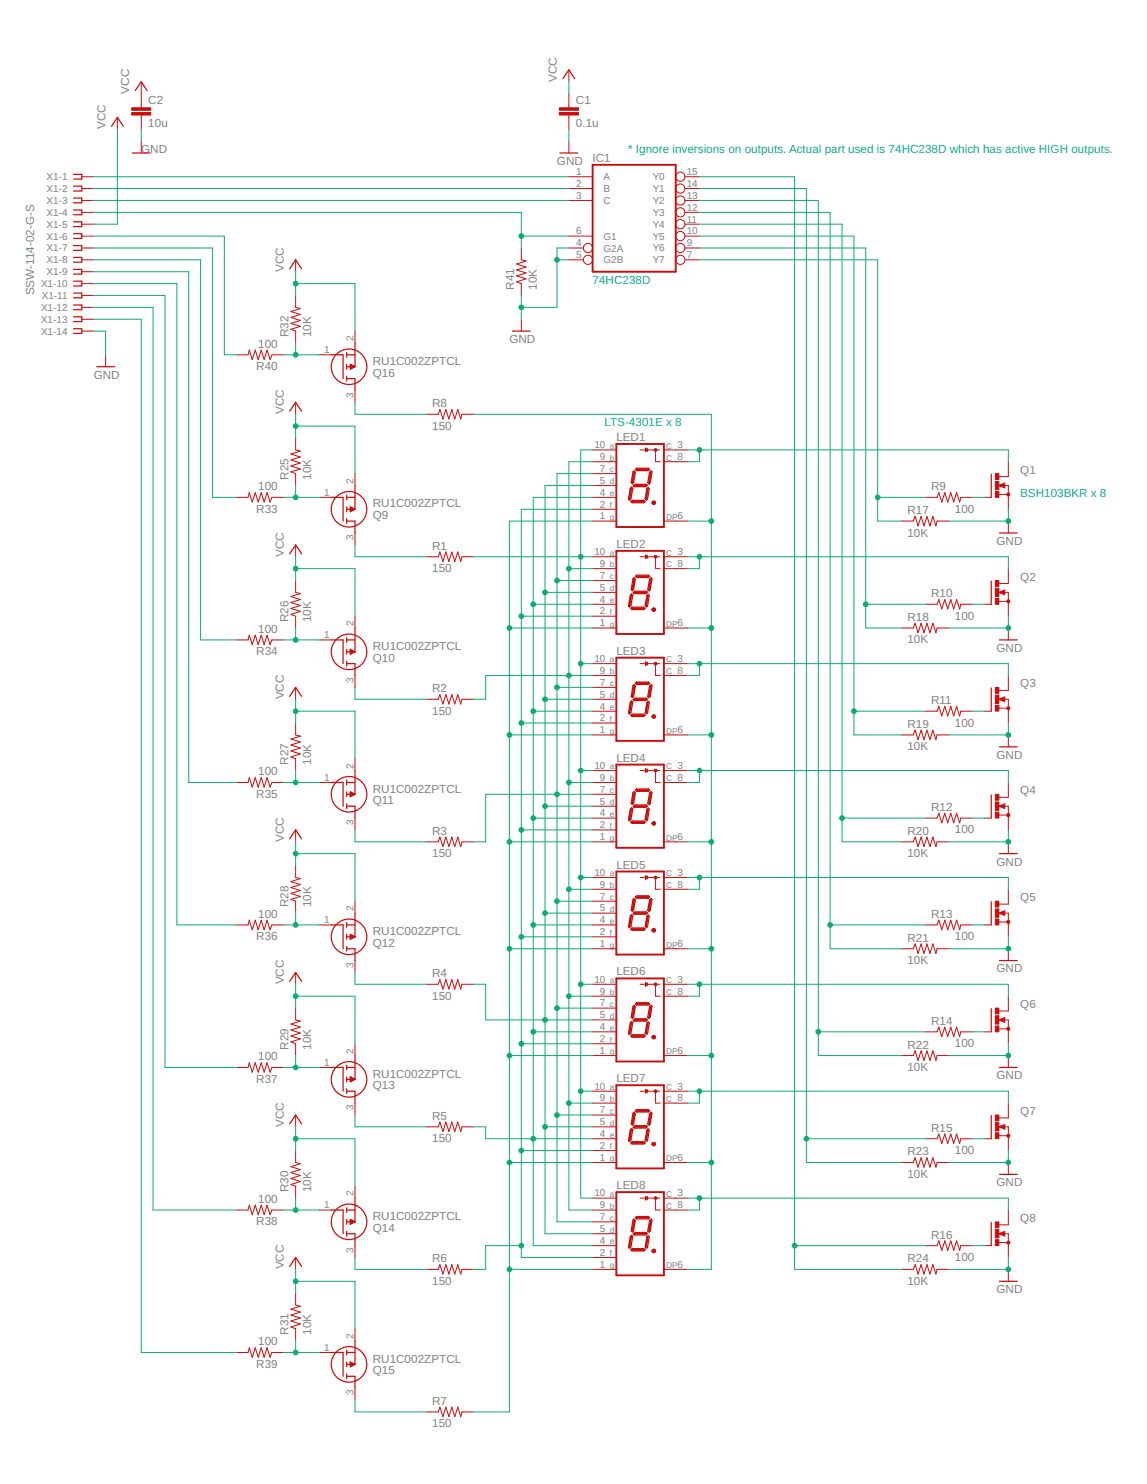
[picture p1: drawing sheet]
<svg xmlns="http://www.w3.org/2000/svg" width="216mm" height="279mm" viewBox="0 0 216 279" stroke-linecap="round" stroke-linejoin="round" font-family="sans-serif">
<g fill="none" stroke="#c90d0c" stroke-width=".28">
<path d="M123 94.7h.2M189 91.2l-.8 .2 .8 .2v-.2h-.2M123 114.8h.2M189 111.3l-.8 .2 .8 .3v-.3h-.2M123 134.9h.2M189 131.4l-.8 .3 .8 .2v-.2h-.2M123 155h.2M189 151.6l-.8 .2 .8 .2v-.2h-.2M123 175.2h.2M189 171.7l-.8 .2 .8 .2v-.2h-.2M123 195.3h.2M189 191.8l-.8 .2 .8 .3v-.3h-.2"/>
<path d="M123 215.4h.2M189 211.9l-.8 .3 .8 .2v-.2h-.2M123 235.5h.2M189 232.1l-.8 .2 .8 .2v-.2h-.2"/>
</g>
<g fill="none" stroke="#c90d0c" stroke-width=".23">
<path d="M25.5 17.1l1.1-1.7 1.1 1.7M106 14.8l1.1-1.7 1.1 1.7M13.8 32.8h1.6v.9h-1.6M13.8 35.1h1.6v.9h-1.6M13.8 37.3h1.6v.9h-1.6M13.8 39.5h1.6v.9h-1.6M21 23.8l1.1-1.7 1.1 1.7M24.9 28.8h3.4M105.4 28.8h3.4M13.8 41.8h1.6v.9h-1.6M13.8 44h1.6v.9h-1.6M13.8 46.2h1.6v.9h-1.6"/>
<path d="M13.8 48.5h1.6v.9h-1.6M13.8 50.7h1.6v.9h-1.6M13.8 52.9h1.6v.9h-1.6M13.8 55.2h1.6v.9h-1.6M13.8 57.4h1.6v.9h-1.6M13.8 59.6h1.6v1h-1.6M54.5 50.6l1.1-1.7 1.2 1.7M13.8 61.9h1.6v.9h-1.6M18.2 69h3.3M54.5 77.4l1.1-1.6 1.2 1.6M62.4 66.8h2.2v4.5M65.3 71.3h1.5v2.2"/>
<path d="M65.3 66.4v.9M65.3 68.6v.9M65.3 70.8v.9M65.3 66.8h1.5M65.3 69h1.5M65.9 68.6l.9 .4-.9 .5zM65.9 69.3h.4M65.9 69.1h.8M65.9 68.9h.7M65.9 68.7h.3M66.8 64.6v4.4M96.5 62.3h3.3"/>
<path d="M62.4 93.6h2.2v4.5M65.3 98.1h1.5v2.3M65.3 93.6h1.5M65.3 95.9h1.5M65.3 93.2v.9M65.3 95.4v.9M65.3 97.7v.9M65.9 95.4l.9 .5-.9 .4zM65.9 96.2h.3M65.9 96h.7M65.9 95.8h.8M65.9 95.6h.4"/>
<path d="M66.8 91.4v4.5M118.7 94.4l.3-.2h2.2l.2 .2-.2 .3h-2.2zM118.9 91.7l.2 .2-.3 2-.3 .2-.2-.1 .3-2.1zM119.1 88.8l.2-.1 .3 .2-.3 2-.3 .2-.2-.2zM119.2 91.5l.3-.3h2.2l.2 .2-.3 .2h-2.3zM119.6 88.4l.2-.2h2.2l.3 .2-.3 .2h-2.2zM122 91.8l.2 .2-.3 2-.2 .1-.3-.2 .4-1.9zM122.3 88.9l.3-.2 .1 .1-.3 2.1-.2 .2-.3-.2zM186.6 89.3v4.3M54.5 104.3l1.1-1.7 1.2 1.7M66.8 118.2v4.5M118.9 111.8l.2 .3-.3 1.9-.3 .3-.2-.2 .3-2z"/>
<path d="M119 114.3h2.2l.2 .3-.2 .2h-2.2l-.3-.2zM119.2 111.6l.3-.3h2.2l.2 .2-.3 .3h-2.3zM119.3 108.8l.3 .3-.3 1.9-.3 .2-.2-.2 .3-2zM119.6 108.5l.2-.2h2.2l.3 .2-.3 .2h-2.2zM122 111.9l.2 .2-.3 2-.2 .2-.3-.3 .4-1.9zM122.3 109.1l.3-.3 .1 .2-.3 2-.2 .3-.3-.3zM186.6 109.4v4.4M188.1 100.4h3.4M54.5 131.1l1.1-1.7 1.2 1.7M62.4 120.5h2.2v4.4M65.3 120.5h1.5M65.3 124.9h1.5v2.3"/>
<path d="M65.3 120v.9M65.3 122.3v.9M65.3 124.5v.9M65.3 122.7h1.5M65.9 122.3l.9 .4-.9 .5zM65.9 123h.2M65.9 122.9h.6M65.9 122.7h.8M65.9 122.5h.4M65.9 122.3h.1M118.6 132.2l.3-.2 .2 .2-.3 1.9-.3 .3-.2-.2zM119 134.5h2.2l.2 .2-.2 .2h-2.2l-.3-.2z"/>
<path d="M119.2 131.7l.3-.3h2.2l.2 .2-.3 .3h-2.3zM119.3 128.9l.3 .3-.3 1.9-.3 .2-.2-.2 .3-2zM119.6 128.6l.2-.2h2.2l.3 .2-.3 .3h-2.2zM122 132l.2 .2-.3 2-.2 .2-.3-.3 .4-1.9zM122.3 129.2l.3-.3 .1 .2-.3 2-.2 .3-.3-.3zM186.6 129.5v4.4M188.1 120.5h3.4M54.5 157.9l1.1-1.6 1.2 1.6M62.4 147.3h2.2v4.5M65.3 151.8h1.5v2.2M65.3 146.9v.9M65.3 149.1v.9"/>
<path d="M65.3 151.3v.9M65.3 147.3h1.5M65.3 149.5h1.5M65.9 149.1l.9 .4-.9 .5zM65.9 149.9h.2M65.9 149.7h.6M65.9 149.5h.9M65.9 149.3h.5M65.9 149.1h.1M66.8 145.1v4.4M118.7 154.8l.3-.2h2.2l.2 .2-.2 .2h-2.2zM118.9 152.1l.2 .2-.3 1.9-.3 .3-.2-.2 .3-2z"/>
<path d="M119.2 151.8l.3-.2h2.2l.2 .1-.3 .3h-2.3zM119.3 149l.3 .3-.3 2-.3 .2-.2-.2 .3-2.1zM119.6 148.8l.2-.3h2.2l.3 .3-.3 .2h-2.2zM121.8 152.4l.2-.3 .2 .3-.3 1.9-.2 .2-.3-.2zM122.3 149.3l.3-.3 .1 .2-.3 2.1-.2 .2-.3-.2zM186.6 149.7v4.3M188.1 140.6h3.4M62.4 174.1h2.2v4.5M65.3 178.6h1.5v2.2M65.3 173.7v.9M65.3 175.9v.9M65.3 178.2v.9"/>
<path d="M65.3 174.1h1.5M65.3 176.4h1.5M65.9 175.9l.9 .5-.9 .4zM65.9 176.8h.1M65.9 176.6h.5M65.9 176.2h.6M65.9 176h.2M66.8 171.9v4.5M118.9 172.2l.2 .2-.3 2-.3 .3-.2-.2 .3-2.1zM119 174.7h2.2l.2 .2-.2 .3h-2.2l-.3-.3zM119.1 169.3l.2-.1 .3 .2-.3 2-.3 .2-.2-.2zM119.2 172l.3-.3h2.2l.2 .2-.3 .2h-2.3z"/>
<path d="M119.8 168.7h2.2l.3 .2-.3 .2h-2.2l-.2-.2zM121.8 172.5l.2-.2 .2 .2-.3 2-.2 .2-.3-.3zM122.3 169.4l.3-.2 .1 .1-.3 2.1-.2 .2-.3-.2zM186.6 169.8v4.3M188.1 160.7h3.4M54.5 184.8l1.1-1.7 1.2 1.7M66.8 198.7v4.5M118.9 192.3l.2 .3-.3 1.9-.3 .3-.2-.2 .3-2zM119 194.8h2.2l.2 .3-.2 .2h-2.2l-.3-.2zM119.2 192.1l.3-.3h2.2l.2 .2-.3 .3h-2.3zM119.3 189.3l.3 .2-.3 2-.3 .2-.2-.2 .3-2zM119.6 189l.2-.2h2.2l.3 .2-.3 .2h-2.2z"/>
<path d="M122 192.4l.2 .2-.3 2-.2 .2-.3-.3 .4-1.9zM122.3 189.5l.3-.2 .1 .2-.3 2-.2 .2-.3-.2zM186.6 189.9v4.4M188.1 180.8h3.4M54.5 211.6l1.1-1.7 1.2 1.7M62.4 201h2.2v4.4M65.3 201h1.5M65.3 205.4h1.5v2.3M65.3 200.5v.9M65.3 202.8v.9M65.3 205v.9M65.3 203.2h1.5"/>
<path d="M65.9 202.8l.9 .4-.9 .5zM65.9 203.6h.1M65.9 203.4h.5M65.9 203.1h.6M65.9 202.9h.2M118.9 212.4l.2 .3-.3 1.9-.3 .3-.2-.2 .3-2zM119 214.9h2.2l.2 .3-.2 .2h-2.2l-.3-.2zM119.2 212.2l.3-.3h2.2l.2 .2-.3 .3h-2.3zM119.3 209.4l.3 .3-.3 1.9-.3 .2-.2-.2 .3-2zM119.6 209.1l.2-.2h2.2l.3 .2-.3 .3h-2.2zM122 212.5l.2 .2-.3 2-.2 .2-.3-.3 .4-1.9zM122.3 209.7l.3-.3 .1 .2-.3 2-.2 .3-.3-.3z"/>
<path d="M186.6 210v4.4M188.1 201h3.4M54.5 238.4l1.1-1.7 1.2 1.7M62.4 227.8h2.2v4.5M65.3 232.3h1.5v2.2M65.3 227.4v.9M65.3 229.6v.9M65.3 231.8v.9M65.3 227.8h1.5M65.3 230h1.5M65.9 230.5h.1M65.9 230.3h.4"/>
<path d="M65.9 230.1h.8M65.9 229.9h.7M65.9 229.7h.3M66.8 225.6v4.4M66.8 230l-.9-.4v.9M66.8 230l-.9 .5M118.6 232.8l.3-.2 .2 .2-.3 1.9-.3 .3-.2-.2zM119 235.1h2.2l.2 .2-.2 .2h-2.2l-.3-.2zM119.2 232.3l.3-.2h2.2l.2 .1-.3 .3h-2.3zM119.3 229.5l.3 .3-.3 2-.3 .2-.2-.2 .3-2.1zM119.6 229.3l.2-.3h2.2l.3 .3-.3 .2h-2.2zM121.8 232.9l.2-.3 .2 .3-.3 1.9-.2 .2-.3-.2z"/>
<path d="M122.3 229.8l.3-.3 .1 .2-.3 2.1-.2 .2-.3-.2zM186.6 230.2v4.3M188.1 221.1h3.4M62.4 254.6h2.2v4.5M65.3 259.1h1.5v2.2M65.3 254.2v.9M65.3 256.4v.9M65.3 258.7v.9M65.3 254.6h1.5M65.3 256.9h1.5M65.9 256.4l.9 .5-.9 .4zM65.9 257.2h.4"/>
<path d="M65.9 257h.8M65.9 256.8h.7M65.9 256.6h.3M66.8 252.4v4.5M188.1 241.2h3.4"/>
<circle cx="65.7" cy="69" r="3.3"/>
<circle cx="65.7" cy="95.9" r="3.3"/>
<circle cx="65.7" cy="122.7" r="3.3"/>
<circle cx="65.7" cy="149.5" r="3.3"/>
<circle cx="65.7" cy="176.4" r="3.3"/>
<circle cx="65.7" cy="203.2" r="3.3"/>
<circle cx="65.7" cy="230" r="3.3"/>
<circle cx="65.7" cy="256.9" r="3.3"/>
</g>
<g fill="none" stroke="#c90d0c" stroke-width=".36">
<path d="M111.5 31h15.7v20.2h-15.7zM116 83.6h9v15.6h-9zM118.8 92l-.3 2M119 94.4h2.2M119.4 88.9l-.4 1.9M119.4 91.4h2.2M119.8 88.4h2.2M121.9 92.1l-.3 1.8M122.5 88.9l-.3 1.9M116 103.7h9v15.7h-9zM118.8 112.1l-.3 2M119 114.6h2.2"/>
<path d="M119.4 109.1l-.4 1.9M119.4 111.5h2.2M119.8 108.5h2.2M121.9 112.2l-.3 1.8M122.5 109.1l-.3 1.9M116 123.8h9v15.7h-9zM118.8 132.2l-.3 2M119 134.7h2.2M119.4 129.2l-.4 1.9M119.4 131.7h2.2M119.8 128.6h2.2M121.9 132.3l-.3 1.8"/>
<path d="M122.5 129.2l-.3 1.9M116 144h9v15.6h-9zM118.8 152.3l-.3 2M119 154.8h2.2M119.4 149.3l-.4 1.9M119.4 151.8h2.2M119.8 148.8h2.2M121.9 152.5l-.3 1.7M122.5 149.3l-.3 1.9M116 164.1h9v15.6h-9zM118.8 172.5l-.3 2M119 174.9h2.2"/>
<path d="M119.4 169.4l-.4 1.9M119.4 171.9h2.2M119.8 168.9h2.2M121.9 172.6l-.3 1.8M122.5 169.4l-.3 1.9M116 184.2h9v15.7h-9zM118.8 192.6l-.3 2M119 195.1h2.2M119.4 189.6l-.4 1.9M119.4 192h2.2M119.8 189h2.2M121.9 192.7l-.3 1.8"/>
<path d="M122.5 189.6l-.3 1.9M116 204.3h9v15.7h-9zM118.8 212.7l-.3 2M119 215.2h2.2M119.4 209.7l-.4 1.9M119.4 212.2h2.2M119.8 209.1h2.2M121.9 212.8l-.3 1.8M122.5 209.7l-.3 1.9M116 224.5h9v15.6h-9zM118.8 232.8l-.3 2M119 235.3h2.2"/>
<path d="M119.4 229.8l-.4 1.9M119.4 232.3h2.2M119.8 229.3h2.2M121.9 233l-.3 1.7M122.5 229.8l-.3 1.9"/>
</g>
<g fill="none" stroke="#c90d0c" stroke-width=".19">
<path d="M26.6 15.4v4.9M107.1 13.1v2.3M107.1 17.6v2.7M15.4 33.3h2.2M15.4 35.5h2.2M15.4 37.7h2.2M15.4 40h2.2M22.1 22.1v2.2M26.6 21.7v2.6M26.6 26.6v2.2M107.1 33.3h4.4M107.1 35.5h4.4"/>
<path d="M107.1 37.7h4.4M107.1 21.7v2.6M107.1 26.6v2.2M128.9 33.3h2.8M128.9 35.5h2.8M128.9 37.7h2.8M128.9 40h2.8M15.4 46.7h2.2M15.4 48.9h2.2M15.4 44.4h2.2M15.4 42.2h2.2M15.4 51.2h2.2"/>
<path d="M15.4 53.4h2.2M15.4 55.6h2.2M15.4 57.9h2.2M55.6 48.9v2.3M55.6 55.6v2.3l.9 .2-1.7 .6 1.7 .5-1.7 .6 1.7 .5-1.7 .6 1.7 .5-1.7 .6 .8 .3v2.3M98.1 46.7v2.2l.9 .2-1.8 .6 1.8 .6-1.8 .5 1.8 .6-1.8 .5 1.8 .6-1.8 .6 .9 .3v2.2M107.1 46.7h2.7M107.1 48.9h2.7M107.1 44.4h4.4M128.9 46.7h2.8M128.9 48.9h2.8M128.9 44.4h2.8"/>
<path d="M128.9 42.2h2.8M15.4 60.1h2.2M15.4 62.3h2.2M19.9 66.8v2.2M44.5 66.8h2.2l.2-.9 .6 1.8 .5-1.8 .6 1.8 .6-1.8 .5 1.8 .6-1.8 .5 1.8 .4-.9h2.2M55.6 75.8v2.2M60.1 66.8h2.3M66.8 62.3v2.3M66.8 73.5v2.3M80.2 78h2.3l.3-.9 .6 1.8 .5-1.8 .6 1.8 .5-1.8 .6 1.8 .6-1.8 .5 1.8 .3-.9h2.2M98.1 60.1v2.2M44.5 93.6h2.2l.2-.8 .6 1.7 .5-1.7 .6 1.7 .6-1.7 .5 1.7 .6-1.7 .5 1.7 .4-.9h2.2"/>
<path d="M55.6 82.5v2.2l.9 .2-1.7 .6 1.7 .5-1.7 .6 1.7 .6-1.7 .5 1.7 .6-1.7 .5 .8 .4v2.2M60.1 93.6h2.3M66.8 89.2v2.2M111.5 84.7h4.5M111.5 86.9h4.5M111.5 98.1h4.5M111.5 95.9h4.5M111.5 91.4h4.5M111.5 89.2h4.5M111.5 93.6h4.5M120.5 84.7h3.7M121.5 84.4l.3 .3-.3 .3z"/>
<path d="M121.5 85h.1M121.5 84.9h.2M121.5 84.8h.3M121.5 84.7h.3M121.5 84.6h.2M121.5 84.5h.1M121.8 84.4v.6M123.4 84.8v2.1h.9M125 84.7h4.4M125 86.9h4.4M125 98.1h4.4M169.7 98.1h2.2l.4-.9 .5 1.8 .6-1.8 .5 1.8 .6-1.8 .5 1.8 .6-1.8 .6 1.8 .2-.9h2.2"/>
<path d="M174.2 93.6h2.2l.3-.8 .6 1.7 .5-1.7 .6 1.7 .6-1.7 .5 1.7 .6-1.7 .5 1.7 .2-.9h2.3M185.3 93.6h1.3M188 91.4l1.1-.4v.9zM188 93.1h1.8M189 91.4h.8v4.5M189.8 86.9v2.8h-1.8M189.8 98.1v2.3M55.6 102.6v2.2M55.6 109.3v2.2l.9 .3-1.7 .5 1.7 .6-1.7 .5 1.7 .6-1.7 .6 1.7 .5-1.7 .6 .8 .3v2.2M66.8 100.4v2.2M66.8 116v2.2M80.2 104.8h2.3l.3-.9 .6 1.8 .5-1.8 .6 1.8 .5-1.8 .6 1.8 .6-1.8 .5 1.8 .3-.9h2.2"/>
<path d="M111.5 104.8h4.5M111.5 107.1h4.5M111.5 118.2h4.5M111.5 116h4.5M111.5 111.5h4.5M111.5 109.3h4.5M111.5 113.8h4.5M120.5 104.8h3.7M121.5 104.5l.3 .3-.3 .4zM121.5 105.2h.1M121.5 105.1h.1M121.5 104.9h.2"/>
<path d="M121.5 104.8h.3M121.5 104.7h.3M121.5 104.6h.1M121.5 104.5h.1M121.8 104.5v.7M123.4 104.9v2.2h.9M125 104.8h4.4M125 107.1h4.4M125 118.2h4.4M169.7 118.2h2.2l.4-.9 .5 1.8 .6-1.8 .5 1.8 .6-1.8 .5 1.8 .6-1.8 .6 1.8 .2-.9h2.2M174.2 113.8h2.2l.3-.9 .6 1.8 .5-1.8 .6 1.8 .6-1.8 .5 1.8 .6-1.8 .5 1.8 .2-.9h2.3M185.3 113.8h1.3"/>
<path d="M188 113.2h1.8M188 111.5l1.1-.4v.9zM189 111.5h.8v4.5M189.8 107.1v2.8h-1.8M189.8 118.2v2.3M44.5 120.5h2.2l.2-.9 .6 1.8 .5-1.8 .6 1.8 .6-1.8 .5 1.8 .6-1.8 .5 1.8 .4-.9h2.2M55.6 129.4v2.3M55.6 136.1v2.3l.9 .2-1.7 .5 1.7 .6-1.7 .6 1.7 .5-1.7 .6 1.7 .5-1.7 .6 .8 .3v2.3M60.1 120.5h2.3M66.8 127.2v2.2M80.2 131.7h2.3l.3-.9 .6 1.7 .5-1.7 .6 1.7 .5-1.7 .6 1.7 .6-1.7 .5 1.7 .3-.8h2.2M111.5 124.9h4.5"/>
<path d="M111.5 127.2h4.5M111.5 138.4h4.5M111.5 136.1h4.5M111.5 131.7h4.5M111.5 129.4h4.5M111.5 133.9h4.5M120.5 124.9h3.7M121.5 124.6l.3 .3-.3 .4zM121.5 125.2h.1M121.5 125.1h.2M121.5 125h.3M121.5 124.8h.2"/>
<path d="M121.5 124.7h.1M121.8 124.6v.7M123.4 125.1v2.1h.9M125 124.9h4.4M125 127.2h4.4M125 138.4h4.4M169.7 138.4h2.2l.4-.9 .5 1.8 .6-1.8 .5 1.8 .6-1.8 .5 1.8 .6-1.8 .6 1.8 .2-.9h2.2M174.2 133.9h2.2l.3-.9 .6 1.8 .5-1.8 .6 1.8 .6-1.8 .5 1.8 .6-1.8 .5 1.8 .2-.9h2.3M185.3 133.9h1.3M188 131.7l1.1-.5v.9zM188 133.3h1.8M189 131.7h.8v4.4"/>
<path d="M189.8 127.2v2.8h-1.8M189.8 138.4v2.2M44.5 147.3h2.2l.2-.9 .6 1.8 .5-1.8 .6 1.8 .6-1.8 .5 1.8 .6-1.8 .5 1.8 .4-.9h2.2M55.6 156.3v2.2M60.1 147.3h2.3M66.8 142.8v2.3M66.8 154v2.3M80.2 158.5h2.3l.3-.9 .6 1.8 .5-1.8 .6 1.8 .5-1.8 .6 1.8 .6-1.8 .5 1.8 .3-.9h2.2M111.5 145.1h4.5M111.5 147.3h4.5M111.5 158.5h4.5M111.5 156.3h4.5"/>
<path d="M111.5 151.8h4.5M111.5 149.5h4.5M111.5 154h4.5M120.5 145.1h3.7M121.5 144.7l.3 .4-.3 .3zM121.5 145.4h.1M121.5 145.3h.1M121.5 145.2h.2M121.5 145h.3M121.5 144.9h.1M121.5 144.8h.1M121.8 144.7v.7"/>
<path d="M123.4 145.2v2.1h.9M125 145.1h4.4M125 147.3h4.4M125 158.5h4.4M169.7 158.5h2.2l.4-.9 .5 1.8 .6-1.8 .5 1.8 .6-1.8 .5 1.8 .6-1.8 .6 1.8 .2-.9h2.2M174.2 154h2.2l.3-.9 .6 1.8 .5-1.8 .6 1.8 .6-1.8 .5 1.8 .6-1.8 .5 1.8 .2-.9h2.3M185.3 154h1.3M188 151.8l1.1-.5v.9zM188 153.5h1.8M189 151.8h.8v4.5M189.8 147.3v2.8h-1.8M189.8 158.5v2.2"/>
<path d="M44.5 174.1h2.2l.2-.9 .6 1.8 .5-1.8 .6 1.8 .6-1.8 .5 1.8 .6-1.8 .5 1.8 .4-.9h2.2M55.6 163v2.2l.9 .2-1.7 .6 1.7 .5-1.7 .6 1.7 .6-1.7 .5 1.7 .6-1.7 .5 .8 .4v2.2M60.1 174.1h2.3M66.8 169.7v2.2M111.5 165.2h4.5M111.5 167.4h4.5M111.5 178.6h4.5M111.5 176.4h4.5M111.5 171.9h4.5M111.5 169.7h4.5M111.5 174.1h4.5M120.5 165.2h3.7"/>
<path d="M121.5 164.9l.3 .3-.3 .3zM121.5 165.5h.1M121.5 165.4h.2M121.5 165.3h.3M121.5 165.2h.3M121.5 165.1h.2M121.5 165h.1M121.8 164.9v.6M123.4 165.3v2.1h.9M125 165.2h4.4M125 167.4h4.4M125 178.6h4.4"/>
<path d="M169.7 178.6h2.2l.4-.9 .5 1.8 .6-1.8 .5 1.8 .6-1.8 .5 1.8 .6-1.8 .6 1.8 .2-.9h2.2M174.2 174.1h2.2l.3-.9 .6 1.8 .5-1.8 .6 1.8 .6-1.8 .5 1.8 .6-1.8 .5 1.8 .2-.9h2.3M185.3 174.1h1.3M188 171.9l1.1-.4v.9zM188 173.6h1.8M189 171.9h.8v4.5M189.8 167.4v2.8h-1.8M189.8 178.6v2.2M55.6 183.1v2.2M55.6 189.8v2.2l.9 .3-1.7 .5 1.7 .6-1.7 .5 1.7 .6-1.7 .6 1.7 .5-1.7 .6 .8 .3v2.2M66.8 180.8v2.3M66.8 196.5v2.2"/>
<path d="M80.2 185.3h2.3l.3-.9 .6 1.8 .5-1.8 .6 1.8 .5-1.8 .6 1.8 .6-1.8 .5 1.8 .3-.9h2.2M111.5 185.3h4.5M111.5 187.6h4.5M111.5 198.7h4.5M111.5 196.5h4.5M111.5 192h4.5M111.5 189.8h4.5M111.5 194.3h4.5M120.5 185.3h3.7M121.5 185l.3 .3-.3 .4zM121.5 185.7h.1M121.5 185.5h.1"/>
<path d="M121.5 185.4h.2M121.5 185.2h.3M121.5 185.1h.1M121.5 185h.1M121.8 185v.7M123.4 185.4v2.2h.9M125 185.3h4.4M125 187.6h4.4M125 198.7h4.4M169.7 198.7h2.2l.4-.9 .5 1.8 .6-1.8 .5 1.8 .6-1.8 .5 1.8 .6-1.8 .6 1.8 .2-.9h2.2M174.2 194.3h2.2l.3-.9 .6 1.8 .5-1.8 .6 1.8 .6-1.8 .5 1.8 .6-1.8 .5 1.8 .2-.9h2.3M185.3 194.3h1.3"/>
<path d="M188 192l1.1-.4v.9zM188 193.7h1.8M189 192h.8v4.5M189.8 187.6v2.8h-1.8M189.8 198.7v2.3M44.5 201h2.2l.2-.9 .6 1.8 .5-1.8 .6 1.8 .6-1.8 .5 1.8 .6-1.8 .5 1.8 .4-.9h2.2M55.6 209.9v2.3M55.6 216.6v2.3l.9 .2-1.7 .5 1.7 .6-1.7 .6 1.7 .5-1.7 .6 1.7 .5-1.7 .6 .8 .3v2.3M60.1 201h2.3M66.8 207.7v2.2M80.2 212.2h2.3l.3-.9 .6 1.7 .5-1.7 .6 1.7 .5-1.7 .6 1.7 .6-1.7 .5 1.7 .3-.8h2.2M111.5 205.4h4.5"/>
<path d="M111.5 207.7h4.5M111.5 218.9h4.5M111.5 216.6h4.5M111.5 212.2h4.5M111.5 209.9h4.5M111.5 214.4h4.5M120.5 205.4h3.7M121.5 205.1l.3 .3-.3 .4zM121.5 205.7h.1M121.5 205.6h.2M121.5 205.5h.3M121.5 205.4h.3"/>
<path d="M121.5 205.3h.2M121.5 205.2h.1M121.8 205.1v.7M123.4 205.6v2.1h.9M125 205.4h4.4M125 207.7h4.4M125 218.9h4.4M169.7 218.9h2.2l.4-.9 .5 1.8 .6-1.8 .5 1.8 .6-1.8 .5 1.8 .6-1.8 .6 1.8 .2-.9h2.2M174.2 214.4h2.2l.3-.9 .6 1.8 .5-1.8 .6 1.8 .6-1.8 .5 1.8 .6-1.8 .5 1.8 .2-.9h2.3M185.3 214.4h1.3M188 212.2l1.1-.5v.9zM188 213.8h1.8"/>
<path d="M189 212.2h.8v4.4M189.8 207.7v2.8h-1.8M189.8 218.9v2.2M44.5 227.8h2.2l.2-.9 .6 1.8 .5-1.8 .6 1.8 .6-1.8 .5 1.8 .6-1.8 .5 1.8 .4-.9h2.2M55.6 236.7v2.3M60.1 227.8h2.3M66.8 223.3v2.3M66.8 234.5v2.2M80.2 239h2.3l.3-.9 .6 1.8 .5-1.8 .6 1.8 .5-1.8 .6 1.8 .6-1.8 .5 1.8 .3-.9h2.2M111.5 225.6h4.5M111.5 227.8h4.5M111.5 239h4.5"/>
<path d="M111.5 236.7h4.5M111.5 232.3h4.5M111.5 230h4.5M111.5 234.5h4.5M120.5 225.6h3.7M121.5 225.2l.3 .4-.3 .3zM121.5 225.9h.1M121.5 225.8h.1M121.5 225.7h.2M121.5 225.5h.3M121.5 225.4h.1M121.5 225.3h.1"/>
<path d="M121.8 225.2v.7M123.4 225.7v2.1h.9M125 225.6h4.4M125 227.8h4.4M125 239h4.4M169.7 239h2.2l.4-.9 .5 1.8 .6-1.8 .5 1.8 .6-1.8 .5 1.8 .6-1.8 .6 1.8 .2-.9h2.2M174.2 234.5h2.2l.3-.9 .6 1.8 .5-1.8 .6 1.8 .6-1.8 .5 1.8 .6-1.8 .5 1.8 .2-.9h2.3M185.3 234.5h1.3M188 232.3l1.1-.5v.9zM188 234h1.8M189 232.3h.8v4.4M189.8 227.8v2.8h-1.8"/>
<path d="M189.8 239v2.2M44.5 254.6h2.2l.2-.9 .6 1.8 .5-1.8 .6 1.8 .6-1.8 .5 1.8 .6-1.8 .5 1.8 .4-.9h2.2M55.6 243.5v2.2l.9 .2-1.7 .6 1.7 .5-1.7 .6 1.7 .6-1.7 .5 1.7 .6-1.7 .5 .8 .4v2.2M60.1 254.6h2.3M66.8 250.2v2.2M66.8 261.3v2.3M80.2 265.8h2.3l.3-.9 .6 1.8 .5-1.8 .6 1.8 .5-1.8 .6 1.8 .6-1.8 .5 1.8 .3-.9h2.2"/>
<circle cx="128.1" cy="37.7" r=".87"/>
<circle cx="128.1" cy="33.3" r=".87"/>
<circle cx="128.1" cy="35.5" r=".87"/>
<circle cx="128.1" cy="40" r=".87"/>
<circle cx="110.7" cy="48.9" r=".87"/>
<circle cx="110.7" cy="46.7" r=".87"/>
<circle cx="128.1" cy="48.9" r=".87"/>
<circle cx="128.1" cy="46.7" r=".87"/>
<circle cx="128.1" cy="44.5" r=".87"/>
<circle cx="128.1" cy="42.2" r=".87"/>
</g>
<g fill="#c90d0c" stroke="#c90d0c" stroke-width=".19">
<path d="M122.8 94.5l.1-.2a.36 .36 0 0 1 .5 .2 .36 .36 0 0 1-.1 .4l-.4 .1-.2-.3 .4-.1v.1h-.4z" fill-rule="evenodd"/>
<path d="M122.8 114.6a.35 .35 0 0 1 .5-.1 .35 .35 0 0 1 0 .5l-.4 .1-.1-.1-.1-.2 .4-.1v.2l-.4-.1z" fill-rule="evenodd"/>
<path d="M122.8 134.7l.3-.1 .3 .2a.36 .36 0 0 1-.1 .4 .36 .36 0 0 1-.4 0l-.2-.3h.4v.1l-.4-.1z" fill-rule="evenodd"/>
<path d="M122.8 154.8l.3-.1a.36 .36 0 0 1 .3 .3 .36 .36 0 0 1-.3 .4l-.3-.2-.1-.2h.4v.1l-.4-.1z" fill-rule="evenodd"/>
<path d="M122.8 175l.1-.2a.36 .36 0 0 1 .5 .3 .36 .36 0 0 1-.5 .4l-.2-.3 .4-.1v.1h-.4z" fill-rule="evenodd"/>
<path d="M122.8 195.1a.35 .35 0 0 1 .5-.1 .35 .35 0 0 1 0 .5l-.4 .1-.1-.1-.1-.2 .4-.1v.2l-.4-.1z" fill-rule="evenodd"/>
<path d="M122.8 215.2a.35 .35 0 0 1 .5-.1 .35 .35 0 0 1 0 .6h-.4l-.1-.1-.1-.2h.4v.1l-.4-.1z" fill-rule="evenodd"/>
<path d="M122.8 235.3l.3-.1a.36 .36 0 0 1 .3 .4 .36 .36 0 0 1-.5 .3l-.2-.4h.4v.1l-.4-.1z" fill-rule="evenodd"/>
<path d="M189.6 92.9h.4v.4l-.2 .1-.2-.1z" fill-rule="evenodd"/>
<circle cx="123.4" cy="84.7" r=".25"/>
<circle cx="123.4" cy="104.8" r=".25"/>
<circle cx="123.4" cy="124.9" r=".25"/>
<circle cx="123.4" cy="145.1" r=".25"/>
<circle cx="123.4" cy="165.2" r=".25"/>
<circle cx="123.4" cy="185.3" r=".25"/>
<circle cx="123.4" cy="205.4" r=".25"/>
<circle cx="123.4" cy="225.6" r=".25"/>
<circle cx="189.8" cy="113.2" r=".29"/>
<circle cx="189.8" cy="133.3" r=".29"/>
<circle cx="189.8" cy="153.5" r=".3"/>
<circle cx="189.8" cy="173.6" r=".3"/>
<circle cx="189.8" cy="193.7" r=".29"/>
<circle cx="189.8" cy="213.8" r=".29"/>
<circle cx="189.8" cy="234" r=".3"/>
</g>
<g fill="#c90d0c" stroke="#c90d0c" stroke-width=".19">
<path d="M187.3 112.7h.7v1.1h-.7z"/>
<path d="M187.3 109.3h.7v1.1h-.7z"/>
<path d="M187.3 110.7h.7v1.6h-.7z"/>
<path d="M187.3 92.5h.7v1.1h-.7z"/>
<path d="M187.3 89.2h.7v1.1h-.7z"/>
<path d="M187.3 90.6h.7v1.6h-.7z"/>
<path d="M187.3 132.8h.7v1.1h-.7z"/>
<path d="M187.3 129.4h.7v1.1h-.7z"/>
<path d="M187.3 130.9h.7v1.5h-.7z"/>
<path d="M187.3 152.9h.7v1.1h-.7z"/>
<path d="M187.3 149.6h.7v1.1h-.7z"/>
<path d="M187.3 151h.7v1.6h-.7z"/>
<path d="M187.3 173h.7v1.1h-.7z"/>
<path d="M187.3 169.7h.7v1.1h-.7z"/>
<path d="M187.3 171.1h.7v1.6h-.7z"/>
<path d="M187.3 193.2h.7v1.1h-.7z"/>
<path d="M187.3 189.8h.7v1.1h-.7z"/>
<path d="M187.3 191.2h.7v1.6h-.7z"/>
<path d="M187.3 213.3h.7v1.1h-.7z"/>
<path d="M187.3 209.9h.7v1.1h-.7z"/>
<path d="M187.3 211.4h.7v1.5h-.7z"/>
<path d="M187.3 233.4h.7v1.1h-.7z"/>
<path d="M187.3 230.1h.7v1.1h-.7z"/>
<path d="M187.3 231.5h.7v1.6h-.7z"/>
<path d="M105.3 21.2h3.6v.5h-3.6z"/>
<path d="M105.3 20.3h3.6v.5h-3.6z"/>
<path d="M24.8 21.2h3.6v.5h-3.6z"/>
<path d="M24.8 20.3h3.6v.5h-3.6z"/>
</g>
<g fill="none" stroke="#0dab76" stroke-width=".19">
<path d="M107.1 15.4v2.2M17.6 40h80.5v6.7M17.6 33.3h89.5M17.6 35.5h89.5M17.6 37.7h89.5M22.1 24.3v17.9h-4.5M26.6 24.3v2.3M107.1 24.3v2.3M131.7 33.3h17.9v205.7h20.1M131.7 35.5h20.1v183.4h17.9M131.7 37.7h22.3v161h15.7M131.7 40h24.6v138.6h13.4"/>
<path d="M17.6 57.9h11.2v169.9h15.7M17.6 51.2h17.9v96.1h9M17.6 46.7h22.4v46.9h4.5M17.6 53.4h15.7v120.7h11.2M17.6 44.4h24.6v22.4h2.3M17.6 48.9h20.2v71.6h6.7M17.6 55.6h13.5v145.4h13.4M55.6 51.2v4.4M55.6 53.4h11.2v8.9M98.1 55.6v4.5M98.1 44.4h9M104.8 48.9h2.3"/>
<path d="M107.1 46.7h-2.3v11.2h-6.7M131.7 42.2h26.8v116.3h11.2M131.7 48.9h33.5v49.2h4.5M131.7 44.4h29v94h9M131.7 46.7h31.3v71.5h6.7M17.6 60.1h9v194.5h17.9M17.6 62.3h2.3v4.5M53.4 66.8h6.7M55.6 64.6v2.2M55.6 78v4.5M66.8 75.8v2.2h13.4M89.2 78h44.7v161h-4.5"/>
<path d="M53.4 93.6h6.7M55.6 91.4v2.2M55.6 80.2h11.2v9M111.5 84.7h-2.2v140.9h2.2M111.5 86.9h-4.4v140.9h4.4M111.5 89.2h-6.7v140.8h6.7M111.5 91.4h-8.9v140.9h8.9M111.5 93.6h-11.1v140.9h11.1M111.5 95.9h-13.4v140.8h13.4M111.5 98.1h-15.6v167.7h-6.7M129.4 84.7h60.4v2.2M129.4 98.1h4.5"/>
<path d="M131.7 84.7v2.2h-2.3M165.2 93.6h9M183.1 93.6h2.2M189.8 95.9v2.2h-11.2M55.6 107.1h11.2v8.9M55.6 104.8v4.5M55.6 118.2v2.3M66.8 102.6v2.2h13.4M89.2 104.8h22.3M95.9 118.2h15.6M98.1 116h13.4M100.4 113.8h11.1"/>
<path d="M102.6 111.5h8.9M104.8 109.3h6.7M107.1 107.1h4.4M129.4 104.8h60.4v2.3M129.4 118.2h4.5M131.7 104.8v2.3h-2.3M163 113.8h11.2M183.1 113.8h2.2M189.8 116v2.2h-11.2M53.4 120.5h6.7M55.6 133.9h11.2v8.9M55.6 131.7v4.4"/>
<path d="M66.8 129.4v2.3h13.4M95.9 138.4h15.6M98.1 136.1h13.4M100.4 133.9h11.1M102.6 131.7h8.9M104.8 129.4h6.7M109.3 124.9h2.2M111.5 127.2h-20.1v4.5h-2.2M129.4 124.9h60.4v2.3M129.4 138.4h4.5M131.7 124.9v2.3h-2.3M160.7 133.9h13.5"/>
<path d="M183.1 133.9h2.2M189.8 136.1v2.3h-11.2M53.4 147.3h6.7M55.6 145.1v2.2M55.6 158.5v4.5M66.8 156.3v2.2h13.4M95.9 158.5h15.6M98.1 156.3h13.4M100.4 154h11.1M102.6 151.8h8.9M107.1 147.3h4.4M109.3 145.1h2.2"/>
<path d="M111.5 149.5h-20.1v9h-2.2M129.4 145.1h60.4v2.2M129.4 158.5h4.5M131.7 145.1v2.2h-2.3M158.5 154h15.7M183.1 154h2.2M189.8 156.3v2.2h-11.2M53.4 174.1h6.7M55.6 171.9v2.2M55.6 160.7h11.2v9M95.9 178.6h15.6M98.1 176.4h13.4"/>
<path d="M100.4 174.1h11.1M102.6 171.9h8.9M104.8 169.7h6.7M107.1 167.4h4.4M109.3 165.2h2.2M129.4 165.2h60.4v2.2M129.4 178.6h4.5M131.7 165.2v2.2h-2.3M156.3 174.1h17.9M183.1 174.1h2.2M189.8 176.4v2.2h-11.2M55.6 187.6h11.2v8.9"/>
<path d="M55.6 185.3v4.5M55.6 198.7v2.3M66.8 183.1v2.2h13.4M89.2 185.3h2.2v6.7h20.1M95.9 198.7h15.6M98.1 196.5h13.4M100.4 194.3h11.1M104.8 189.8h6.7M107.1 187.6h4.4M109.3 185.3h2.2M129.4 185.3h60.4v2.3M129.4 198.7h4.5"/>
<path d="M131.7 185.3v2.3h-2.3M154 194.3h20.2M183.1 194.3h2.2M189.8 196.5v2.2h-11.2M53.4 201h6.7M55.6 214.4h11.2v8.9M55.6 212.2v4.4M66.8 209.9v2.3h13.4M89.2 212.2h2.2v2.2h20.1M95.9 218.9h15.6M98.1 216.6h13.4M102.6 212.2h8.9"/>
<path d="M104.8 209.9h6.7M107.1 207.7h4.4M109.3 205.4h2.2M129.4 205.4h60.4v2.3M129.4 218.9h4.5M131.7 205.4v2.3h-2.3M151.8 214.4h22.4M183.1 214.4h2.2M189.8 216.6v2.3h-11.2M53.4 227.8h6.7M55.6 225.6v2.2M55.6 239v4.5"/>
<path d="M66.8 236.7v2.3h13.4M95.9 239h15.6M98.1 234.5h-6.7v4.5h-2.2M129.4 225.6h60.4v2.2M131.7 225.6v2.2h-2.3M149.6 234.5h24.6M183.1 234.5h2.2M189.8 236.7v2.3h-11.2M53.4 254.6h6.7M55.6 252.4v2.2M55.6 241.2h11.2v9M66.8 263.6v2.2h13.4"/>
</g>
<g fill="#0dab76" stroke="#0dab76" stroke-width=".19">
<circle cx="109.3" cy="205.4" r=".44"/>
<circle cx="109.3" cy="185.3" r=".44"/>
<circle cx="109.3" cy="165.2" r=".44"/>
<circle cx="109.3" cy="145.1" r=".44"/>
<circle cx="109.3" cy="124.9" r=".44"/>
<circle cx="109.3" cy="104.8" r=".44"/>
<circle cx="107.1" cy="107.1" r=".44"/>
<circle cx="107.1" cy="127.2" r=".44"/>
<circle cx="107.1" cy="147.3" r=".44"/>
<circle cx="107.1" cy="167.4" r=".44"/>
<circle cx="107.1" cy="187.6" r=".44"/>
<circle cx="107.1" cy="207.7" r=".44"/>
<circle cx="104.8" cy="209.9" r=".44"/>
<circle cx="104.8" cy="189.8" r=".44"/>
<circle cx="104.8" cy="169.7" r=".44"/>
<circle cx="104.8" cy="149.5" r=".44"/>
<circle cx="104.8" cy="129.4" r=".44"/>
<circle cx="104.8" cy="109.3" r=".44"/>
<circle cx="102.6" cy="212.2" r=".44"/>
<circle cx="102.6" cy="192" r=".44"/>
<circle cx="102.6" cy="171.9" r=".44"/>
<circle cx="102.6" cy="151.8" r=".44"/>
<circle cx="102.6" cy="131.7" r=".44"/>
<circle cx="102.6" cy="111.5" r=".44"/>
<circle cx="100.4" cy="214.4" r=".44"/>
<circle cx="100.4" cy="194.3" r=".44"/>
<circle cx="100.4" cy="174.1" r=".44"/>
<circle cx="100.4" cy="154" r=".44"/>
<circle cx="100.4" cy="133.9" r=".44"/>
<circle cx="100.4" cy="113.8" r=".44"/>
<circle cx="98.1" cy="216.6" r=".44"/>
<circle cx="98.1" cy="196.5" r=".44"/>
<circle cx="98.1" cy="176.4" r=".44"/>
<circle cx="98.1" cy="156.3" r=".44"/>
<circle cx="98.1" cy="136.1" r=".44"/>
<circle cx="98.1" cy="116" r=".44"/>
<circle cx="98.1" cy="234.5" r=".44"/>
<circle cx="95.9" cy="218.9" r=".44"/>
<circle cx="95.9" cy="198.7" r=".44"/>
<circle cx="95.9" cy="178.6" r=".44"/>
<circle cx="95.9" cy="158.5" r=".44"/>
<circle cx="95.9" cy="138.4" r=".44"/>
<circle cx="95.9" cy="118.2" r=".44"/>
<circle cx="95.9" cy="239" r=".44"/>
<circle cx="133.9" cy="218.9" r=".44"/>
<circle cx="133.9" cy="198.7" r=".44"/>
<circle cx="133.9" cy="178.6" r=".44"/>
<circle cx="133.9" cy="158.5" r=".44"/>
<circle cx="133.9" cy="138.4" r=".44"/>
<circle cx="133.9" cy="118.2" r=".44"/>
<circle cx="133.9" cy="98.1" r=".44"/>
<circle cx="131.7" cy="84.7" r=".44"/>
<circle cx="131.7" cy="104.8" r=".44"/>
<circle cx="131.7" cy="124.9" r=".44"/>
<circle cx="131.7" cy="145.1" r=".44"/>
<circle cx="131.7" cy="165.2" r=".44"/>
<circle cx="131.7" cy="185.3" r=".44"/>
<circle cx="131.7" cy="205.4" r=".44"/>
<circle cx="131.7" cy="225.6" r=".44"/>
<circle cx="149.6" cy="234.5" r=".44"/>
<circle cx="151.8" cy="214.4" r=".44"/>
<circle cx="154" cy="194.3" r=".44"/>
<circle cx="156.3" cy="174.1" r=".44"/>
<circle cx="158.5" cy="154" r=".44"/>
<circle cx="160.7" cy="133.9" r=".44"/>
<circle cx="163" cy="113.8" r=".44"/>
<circle cx="165.2" cy="93.6" r=".44"/>
<circle cx="55.6" cy="66.8" r=".44"/>
<circle cx="55.6" cy="93.6" r=".44"/>
<circle cx="55.6" cy="120.5" r=".44"/>
<circle cx="55.6" cy="53.4" r=".44"/>
<circle cx="55.6" cy="80.2" r=".44"/>
<circle cx="55.6" cy="107.1" r=".44"/>
<circle cx="55.6" cy="133.9" r=".44"/>
<circle cx="55.6" cy="160.7" r=".44"/>
<circle cx="55.6" cy="187.6" r=".44"/>
<circle cx="55.6" cy="214.4" r=".44"/>
<circle cx="55.6" cy="241.2" r=".44"/>
<circle cx="104.8" cy="48.9" r=".44"/>
<circle cx="98.1" cy="57.9" r=".44"/>
<circle cx="189.8" cy="158.5" r=".44"/>
<circle cx="189.8" cy="118.2" r=".44"/>
<circle cx="189.8" cy="138.4" r=".44"/>
<circle cx="189.8" cy="178.6" r=".44"/>
<circle cx="189.8" cy="198.7" r=".44"/>
<circle cx="189.8" cy="218.9" r=".44"/>
<circle cx="189.8" cy="239" r=".44"/>
<circle cx="189.8" cy="98.1" r=".44"/>
<circle cx="98.1" cy="44.4" r=".44"/>
<circle cx="55.6" cy="147.3" r=".44"/>
<circle cx="55.6" cy="174.1" r=".44"/>
<circle cx="55.6" cy="201" r=".44"/>
<circle cx="55.6" cy="227.8" r=".44"/>
<circle cx="55.6" cy="254.6" r=".44"/>
</g>
<g font-size="2.2" fill="#808080">
<text x="24.3" y="17.6" transform="rotate(-90 24.3 17.6)">VCC</text>
<text x="104.8" y="15.4" transform="rotate(-90 104.8 15.4)">VCC</text>
<text x="27.9" y="24">10u</text>
<text x="27.9" y="19.5">C2</text>
<text x="108.4" y="24">0.1u</text>
<text x="108.4" y="19.5">C1</text>
<text x="19.9" y="24.3" transform="rotate(-90 19.9 24.3)">VCC</text>
<text x="26.6" y="28.8">GND</text>
<text x="104.8" y="31">GND</text>
<text x="111.5" y="30.5">IC1</text>
<text x="53.4" y="51.2" transform="rotate(-90 53.4 51.2)">VCC</text>
<text x="6.5" y="55.6" transform="rotate(-90 6.5 55.6)">SSW-114-02-G-S</text>
<text x="96.8" y="54.5" transform="rotate(-90 96.8 54.5)">R41</text>
<text x="101" y="54.5" transform="rotate(-90 101 54.5)">10K</text>
<text x="48.6" y="65.5">100</text>
<text x="54.3" y="63.5" transform="rotate(-90 54.3 63.5)">R32</text>
<text x="58.6" y="63.5" transform="rotate(-90 58.6 63.5)">10K</text>
<text x="95.9" y="64.6">GND</text>
<text x="17.6" y="71.3">GND</text>
<text x="48.2" y="69.7">R40</text>
<text x="70.2" y="68.7">RU1C002ZPTCL</text>
<text x="70.2" y="70.9">Q16</text>
<text x="53.4" y="78" transform="rotate(-90 53.4 78)">VCC</text>
<text x="81.4" y="76.7">R8</text>
<text x="81.4" y="80.9">150</text>
<text x="116" y="83">LED1</text>
<text x="192" y="89.2">Q1</text>
<text x="48.6" y="92.3">100</text>
<text x="54.3" y="90.3" transform="rotate(-90 54.3 90.3)">R25</text>
<text x="58.6" y="90.3" transform="rotate(-90 58.6 90.3)">10K</text>
<text x="70.2" y="95.5">RU1C002ZPTCL</text>
<text x="175.3" y="92.3">R9</text>
<text x="48.2" y="96.5">R33</text>
<text x="70.2" y="97.8">Q9</text>
<text x="170.8" y="101">10K</text>
<text x="170.8" y="96.8">R17</text>
<text x="179.7" y="96.6">100</text>
<text x="53.4" y="104.8" transform="rotate(-90 53.4 104.8)">VCC</text>
<text x="81.4" y="107.7">150</text>
<text x="81.4" y="103.5">R1</text>
<text x="116" y="103.1">LED2</text>
<text x="187.6" y="102.6">GND</text>
<text x="175.3" y="112.5">R10</text>
<text x="192" y="109.3">Q2</text>
<text x="48.6" y="119.1">100</text>
<text x="54.3" y="117.1" transform="rotate(-90 54.3 117.1)">R26</text>
<text x="58.6" y="117.1" transform="rotate(-90 58.6 117.1)">10K</text>
<text x="170.8" y="116.9">R18</text>
<text x="179.7" y="116.7">100</text>
<text x="48.2" y="123.4">R34</text>
<text x="70.2" y="122.4">RU1C002ZPTCL</text>
<text x="70.2" y="124.6">Q10</text>
<text x="116" y="123.3">LED3</text>
<text x="170.8" y="121.1">10K</text>
<text x="187.6" y="122.7">GND</text>
<text x="53.4" y="131.7" transform="rotate(-90 53.4 131.7)">VCC</text>
<text x="81.4" y="130.3">R2</text>
<text x="192" y="129.4">Q3</text>
<text x="81.4" y="134.6">150</text>
<text x="170.8" y="137">R19</text>
<text x="175.3" y="132.6">R11</text>
<text x="179.7" y="136.8">100</text>
<text x="54.3" y="144" transform="rotate(-90 54.3 144)">R27</text>
<text x="58.6" y="144" transform="rotate(-90 58.6 144)">10K</text>
<text x="116" y="143.4">LED4</text>
<text x="170.8" y="141.3">10K</text>
<text x="187.6" y="142.8">GND</text>
<text x="48.6" y="146">100</text>
<text x="70.2" y="149.2">RU1C002ZPTCL</text>
<text x="192" y="149.5">Q4</text>
<text x="48.2" y="150.2">R35</text>
<text x="70.2" y="151.4">Q11</text>
<text x="175.3" y="152.7">R12</text>
<text x="53.4" y="158.5" transform="rotate(-90 53.4 158.5)">VCC</text>
<text x="81.4" y="161.4">150</text>
<text x="81.4" y="157.2">R3</text>
<text x="170.8" y="161.4">10K</text>
<text x="170.8" y="157.2">R20</text>
<text x="179.7" y="156.9">100</text>
<text x="116" y="163.5">LED5</text>
<text x="187.6" y="163">GND</text>
<text x="48.6" y="172.8">100</text>
<text x="54.3" y="170.8" transform="rotate(-90 54.3 170.8)">R28</text>
<text x="58.6" y="170.8" transform="rotate(-90 58.6 170.8)">10K</text>
<text x="175.3" y="172.8">R13</text>
<text x="192" y="169.7">Q5</text>
<text x="48.2" y="177">R36</text>
<text x="70.2" y="176">RU1C002ZPTCL</text>
<text x="70.2" y="178.3">Q12</text>
<text x="170.8" y="177.3">R21</text>
<text x="179.7" y="177.1">100</text>
<text x="53.4" y="185.3" transform="rotate(-90 53.4 185.3)">VCC</text>
<text x="81.4" y="184">R4</text>
<text x="116" y="183.6">LED6</text>
<text x="170.8" y="181.5">10K</text>
<text x="187.6" y="183.1">GND</text>
<text x="81.4" y="188.2">150</text>
<text x="192" y="189.8">Q6</text>
<text x="54.3" y="197.6" transform="rotate(-90 54.3 197.6)">R29</text>
<text x="58.6" y="197.6" transform="rotate(-90 58.6 197.6)">10K</text>
<text x="170.8" y="197.4">R22</text>
<text x="175.3" y="192.9">R14</text>
<text x="179.7" y="197.2">100</text>
<text x="48.2" y="203.9">R37</text>
<text x="48.6" y="199.6">100</text>
<text x="70.2" y="202.9">RU1C002ZPTCL</text>
<text x="116" y="203.8">LED7</text>
<text x="170.8" y="201.6">10K</text>
<text x="187.6" y="203.2">GND</text>
<text x="70.2" y="205.1">Q13</text>
<text x="192" y="209.9">Q7</text>
<text x="53.4" y="212.2" transform="rotate(-90 53.4 212.2)">VCC</text>
<text x="81.4" y="215.1">150</text>
<text x="81.4" y="210.8">R5</text>
<text x="175.3" y="213.1">R15</text>
<text x="170.8" y="221.8">10K</text>
<text x="170.8" y="217.5">R23</text>
<text x="179.7" y="217.3">100</text>
<text x="48.6" y="226.5">100</text>
<text x="54.3" y="224.5" transform="rotate(-90 54.3 224.5)">R30</text>
<text x="58.6" y="224.5" transform="rotate(-90 58.6 224.5)">10K</text>
<text x="116" y="223.9">LED8</text>
<text x="187.6" y="223.3">GND</text>
<text x="48.2" y="230.7">R38</text>
<text x="70.2" y="229.7">RU1C002ZPTCL</text>
<text x="70.2" y="231.9">Q14</text>
<text x="175.3" y="233.2">R16</text>
<text x="192" y="230">Q8</text>
<text x="53.4" y="239" transform="rotate(-90 53.4 239)">VCC</text>
<text x="81.4" y="237.7">R6</text>
<text x="170.8" y="237.7">R24</text>
<text x="179.7" y="237.4">100</text>
<text x="81.4" y="241.9">150</text>
<text x="170.8" y="241.9">10K</text>
<text x="187.6" y="243.5">GND</text>
<text x="54.3" y="251.3" transform="rotate(-90 54.3 251.3)">R31</text>
<text x="58.6" y="251.3" transform="rotate(-90 58.6 251.3)">10K</text>
<text x="48.2" y="257.5">R39</text>
<text x="48.6" y="253.3">100</text>
<text x="70.2" y="256.5">RU1C002ZPTCL</text>
<text x="70.2" y="258.8">Q15</text>
<text x="81.4" y="268.7">150</text>
<text x="81.4" y="264.5">R7</text>
</g>
<g font-size="2.2" fill="#0696d7">
<text x="118.3" y="28.8">* Ignore inversions on outputs. Actual part used is 74HC238D which has active HIGH outputs.</text>
<text x="111.5" y="53.4">74HC238D</text>
<text x="113.8" y="80.2">LTS-4301E x 8</text>
<text x="192" y="93.6">BSH103BKR x 8</text>
</g>
<g font-size="1.9" fill="#808080">
<text x="8.8" y="33.9">X1-1</text>
<text x="108.4" y="33">1</text>
<text x="108.4" y="35.2">2</text>
<text x="113.6" y="33.9">A</text>
<text x="122.9" y="33.9">Y0</text>
<text x="129.3" y="35.2">14</text>
<text x="129.3" y="33">15</text>
<text x="8.8" y="36.2">X1-2</text>
<text x="8.8" y="38.4">X1-3</text>
<text x="8.8" y="40.6">X1-4</text>
<text x="108.4" y="37.4">3</text>
<text x="113.6" y="36.2">B</text>
<text x="113.6" y="38.4">C</text>
<text x="122.9" y="40.6">Y3</text>
<text x="122.9" y="38.4">Y2</text>
<text x="122.9" y="36.2">Y1</text>
<text x="129.3" y="41.9">11</text>
<text x="129.3" y="39.7">12</text>
<text x="129.3" y="37.4">13</text>
<text x="8.8" y="42.9">X1-5</text>
<text x="8.8" y="45.1">X1-6</text>
<text x="8.8" y="47.4">X1-7</text>
<text x="108.4" y="46.4">4</text>
<text x="108.4" y="44.1">6</text>
<text x="113.6" y="47.4">G2A</text>
<text x="113.6" y="45.1">G1</text>
<text x="122.9" y="47.4">Y6</text>
<text x="122.9" y="45.1">Y5</text>
<text x="122.9" y="42.9">Y4</text>
<text x="129.3" y="46.4">9</text>
<text x="129.3" y="44.1">10</text>
<text x="8.8" y="49.6">X1-8</text>
<text x="8.8" y="51.8">X1-9</text>
<text x="108.4" y="48.6">5</text>
<text x="113.6" y="49.6">G2B</text>
<text x="122.9" y="49.6">Y7</text>
<text x="129.3" y="48.6">7</text>
<text x="7.7" y="54.1">X1-10</text>
<text x="7.7" y="58.5">X1-12</text>
<text x="7.9" y="56.3">X1-11</text>
<text x="7.7" y="60.8">X1-13</text>
<text x="7.7" y="63">X1-14</text>
<text x="66.5" y="64.3" transform="rotate(-90 66.5 64.3)">2</text>
<text x="61" y="66.5">1</text>
<text x="66.5" y="74.9" transform="rotate(-90 66.5 74.9)">3</text>
<text x="111.9" y="84.4">10</text>
<text x="112.9" y="86.6">9</text>
<text x="112.9" y="88.9">7</text>
<text x="127.5" y="84.4">3</text>
<text x="127.5" y="86.6">8</text>
<text x="61" y="93.3">1</text>
<text x="66.5" y="91.1" transform="rotate(-90 66.5 91.1)">2</text>
<text x="112.9" y="95.6">2</text>
<text x="112.9" y="91.1">5</text>
<text x="112.9" y="93.3">4</text>
<text x="66.5" y="101.7" transform="rotate(-90 66.5 101.7)">3</text>
<text x="112.9" y="97.8">1</text>
<text x="127.5" y="97.8">6</text>
<text x="111.9" y="104.5">10</text>
<text x="112.9" y="106.7">9</text>
<text x="127.5" y="104.5">3</text>
<text x="127.5" y="106.7">8</text>
<text x="112.9" y="111.2">5</text>
<text x="112.9" y="109">7</text>
<text x="112.9" y="113.5">4</text>
<text x="66.5" y="117.9" transform="rotate(-90 66.5 117.9)">2</text>
<text x="112.9" y="115.7">2</text>
<text x="112.9" y="117.9">1</text>
<text x="127.5" y="117.9">6</text>
<text x="61" y="120.2">1</text>
<text x="111.9" y="124.6">10</text>
<text x="127.5" y="124.6">3</text>
<text x="66.5" y="128.5" transform="rotate(-90 66.5 128.5)">3</text>
<text x="112.9" y="131.3">5</text>
<text x="112.9" y="126.9">9</text>
<text x="112.9" y="129.1">7</text>
<text x="127.5" y="126.9">8</text>
<text x="112.9" y="135.8">2</text>
<text x="112.9" y="133.6">4</text>
<text x="112.9" y="138.1">1</text>
<text x="127.5" y="138.1">6</text>
<text x="61" y="147">1</text>
<text x="66.5" y="144.8" transform="rotate(-90 66.5 144.8)">2</text>
<text x="111.9" y="144.8">10</text>
<text x="112.9" y="147">9</text>
<text x="112.9" y="149.2">7</text>
<text x="127.5" y="144.8">3</text>
<text x="127.5" y="147">8</text>
<text x="66.5" y="155.4" transform="rotate(-90 66.5 155.4)">3</text>
<text x="112.9" y="155.9">2</text>
<text x="112.9" y="151.5">5</text>
<text x="112.9" y="153.7">4</text>
<text x="112.9" y="158.2">1</text>
<text x="127.5" y="158.2">6</text>
<text x="111.9" y="164.9">10</text>
<text x="112.9" y="167.1">9</text>
<text x="127.5" y="164.9">3</text>
<text x="127.5" y="167.1">8</text>
<text x="61" y="173.8">1</text>
<text x="66.5" y="171.6" transform="rotate(-90 66.5 171.6)">2</text>
<text x="112.9" y="171.6">5</text>
<text x="112.9" y="169.4">7</text>
<text x="112.9" y="173.8">4</text>
<text x="112.9" y="176.1">2</text>
<text x="112.9" y="178.3">1</text>
<text x="127.5" y="178.3">6</text>
<text x="66.5" y="182.2" transform="rotate(-90 66.5 182.2)">3</text>
<text x="111.9" y="185">10</text>
<text x="127.5" y="185">3</text>
<text x="112.9" y="191.7">5</text>
<text x="112.9" y="187.2">9</text>
<text x="112.9" y="189.5">7</text>
<text x="127.5" y="187.2">8</text>
<text x="112.9" y="196.2">2</text>
<text x="112.9" y="194">4</text>
<text x="61" y="200.7">1</text>
<text x="66.5" y="198.4" transform="rotate(-90 66.5 198.4)">2</text>
<text x="112.9" y="198.4">1</text>
<text x="127.5" y="198.4">6</text>
<text x="66.5" y="209" transform="rotate(-90 66.5 209)">3</text>
<text x="111.9" y="205.1">10</text>
<text x="112.9" y="207.4">9</text>
<text x="112.9" y="209.6">7</text>
<text x="127.5" y="205.1">3</text>
<text x="127.5" y="207.4">8</text>
<text x="112.9" y="211.8">5</text>
<text x="112.9" y="214.1">4</text>
<text x="112.9" y="216.3">2</text>
<text x="112.9" y="218.6">1</text>
<text x="127.5" y="218.6">6</text>
<text x="61" y="227.5">1</text>
<text x="66.5" y="225.3" transform="rotate(-90 66.5 225.3)">2</text>
<text x="111.9" y="225.3">10</text>
<text x="112.9" y="227.5">9</text>
<text x="127.5" y="225.3">3</text>
<text x="127.5" y="227.5">8</text>
<text x="112.9" y="232">5</text>
<text x="112.9" y="229.7">7</text>
<text x="66.5" y="235.9" transform="rotate(-90 66.5 235.9)">3</text>
<text x="112.9" y="236.4">2</text>
<text x="112.9" y="234.2">4</text>
<text x="112.9" y="238.7">1</text>
<text x="127.5" y="238.7">6</text>
<text x="61" y="254.3">1</text>
<text x="66.5" y="252.1" transform="rotate(-90 66.5 252.1)">2</text>
<text x="66.5" y="262.7" transform="rotate(-90 66.5 262.7)">3</text>
</g>
<g font-size="1.6" fill="#808080">
<text x="114.8" y="84.5">a</text>
<text x="114.8" y="86.7">b</text>
<text x="114.8" y="88.9">c</text>
<text x="125.4" y="84.5">C</text>
<text x="125.4" y="86.7">C</text>
<text x="114.8" y="91.2">d</text>
<text x="114.8" y="93.4">e</text>
<text x="114.8" y="95.7">f</text>
<text x="114.8" y="97.9">g</text>
<text x="125.4" y="97.9">DP</text>
<text x="114.8" y="104.6">a</text>
<text x="114.8" y="106.8">b</text>
<text x="125.4" y="104.6">C</text>
<text x="125.4" y="106.8">C</text>
<text x="114.8" y="109.1">c</text>
<text x="114.8" y="111.3">d</text>
<text x="114.8" y="113.5">e</text>
<text x="114.8" y="115.8">f</text>
<text x="114.8" y="118">g</text>
<text x="125.4" y="118">DP</text>
<text x="114.8" y="124.7">a</text>
<text x="125.4" y="124.7">C</text>
<text x="114.8" y="127">b</text>
<text x="114.8" y="129.2">c</text>
<text x="114.8" y="131.4">d</text>
<text x="125.4" y="127">C</text>
<text x="114.8" y="133.7">e</text>
<text x="114.8" y="135.9">f</text>
<text x="114.8" y="138.1">g</text>
<text x="125.4" y="138.1">DP</text>
<text x="114.8" y="144.9">a</text>
<text x="114.8" y="147.1">b</text>
<text x="114.8" y="149.3">c</text>
<text x="125.4" y="144.9">C</text>
<text x="125.4" y="147.1">C</text>
<text x="114.8" y="151.6">d</text>
<text x="114.8" y="153.8">e</text>
<text x="114.8" y="156">f</text>
<text x="114.8" y="158.3">g</text>
<text x="125.4" y="158.3">DP</text>
<text x="114.8" y="165">a</text>
<text x="114.8" y="167.2">b</text>
<text x="125.4" y="165">C</text>
<text x="125.4" y="167.2">C</text>
<text x="114.8" y="169.4">c</text>
<text x="114.8" y="171.7">d</text>
<text x="114.8" y="173.9">e</text>
<text x="114.8" y="176.2">f</text>
<text x="114.8" y="178.4">g</text>
<text x="125.4" y="178.4">DP</text>
<text x="114.8" y="185.1">a</text>
<text x="125.4" y="185.1">C</text>
<text x="114.8" y="187.3">b</text>
<text x="114.8" y="189.6">c</text>
<text x="114.8" y="191.8">d</text>
<text x="125.4" y="187.3">C</text>
<text x="114.8" y="194">e</text>
<text x="114.8" y="196.3">f</text>
<text x="114.8" y="198.5">g</text>
<text x="125.4" y="198.5">DP</text>
<text x="114.8" y="205.2">a</text>
<text x="114.8" y="207.5">b</text>
<text x="114.8" y="209.7">c</text>
<text x="125.4" y="205.2">C</text>
<text x="125.4" y="207.5">C</text>
<text x="114.8" y="211.9">d</text>
<text x="114.8" y="214.2">e</text>
<text x="114.8" y="216.4">f</text>
<text x="114.8" y="218.6">g</text>
<text x="125.4" y="218.6">DP</text>
<text x="114.8" y="225.4">a</text>
<text x="114.8" y="227.6">b</text>
<text x="125.4" y="225.4">C</text>
<text x="125.4" y="227.6">C</text>
<text x="114.8" y="229.8">c</text>
<text x="114.8" y="232.1">d</text>
<text x="114.8" y="234.3">e</text>
<text x="114.8" y="236.5">f</text>
<text x="114.8" y="238.8">g</text>
<text x="125.4" y="238.8">DP</text>
</g>
</svg>
